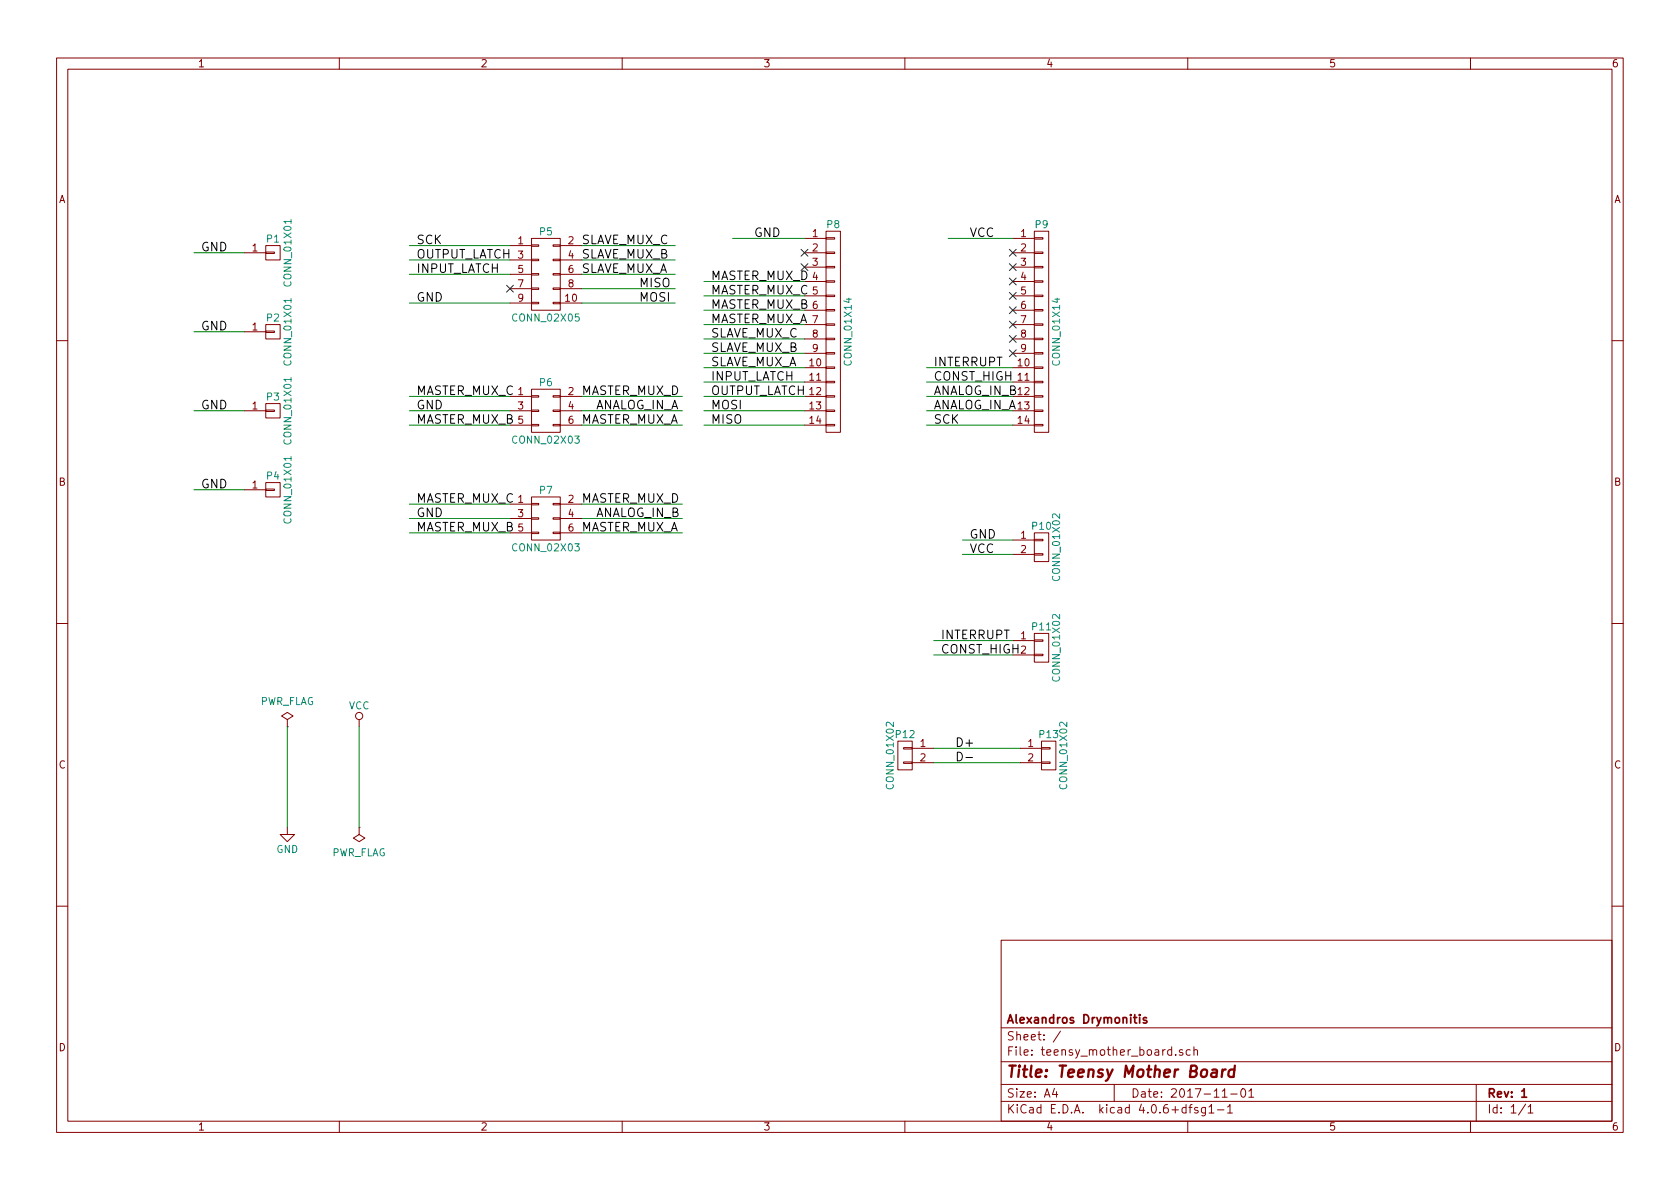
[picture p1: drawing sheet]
<svg xmlns="http://www.w3.org/2000/svg" width="297mm" height="210mm" viewBox="0 0 297 210" stroke-linecap="round" stroke-linejoin="round" font-family="sans-serif">
<g fill="none" stroke="#840000" stroke-width=".18">
<path d="M10 10.3h277v189.9h-277zM12 12.2h273v186.1h-273zM60 10.3v1.9M110 10.3v1.9M160 10.3v1.9M210 10.3v1.9M260 10.3v1.9M43.2 44.7h3.8M43.2 58.7h3.8M47 44.6h1.5v.2h-1.5zM47 43.4h2.5v2.6h-2.5zM47 58.5h1.5v.3h-1.5z"/>
<path d="M47 57.4h2.5v2.5h-2.5zM90.2 43.4h3.8M90.2 46h3.8M90.2 48.5h3.8M90.2 51h3.8M90.2 53.6h3.8M94 53.5h1.2v.2h-1.2zM94 50.9h1.2v.3h-1.2zM94 48.4h1.2v.2h-1.2zM94 45.8h1.2v.3h-1.2zM94 43.3h1.2v.3h-1.2zM94 42.2h5.1v12.7h-5.1z"/>
<path d="M97.8 53.5h1.3v.2h-1.3zM97.8 50.9h1.3v.3h-1.3zM97.8 48.4h1.3v.2h-1.3zM97.8 45.8h1.3v.3h-1.3zM97.8 43.3h1.3v.3h-1.3zM99.1 43.4h3.8M99.1 46h3.8M99.1 48.5h3.8M99.1 51h3.8M99.1 53.6h3.8M142.2 42.2h3.8M142.2 44.7h3.8"/>
<path d="M142.2 47.2h3.8M142.2 49.8h3.8M142.2 52.3h3.8M142.2 54.9h3.8M142.2 57.4h3.8M142.2 59.9h3.8M146 59.8h1.6v.3h-1.6zM146 57.3h1.6v.2h-1.6zM146 54.7h1.6v.3h-1.6zM146 52.2h1.6v.2h-1.6zM146 49.7h1.6v.2h-1.6zM146 47.1h1.6v.3h-1.6z"/>
<path d="M146 44.6h1.6v.2h-1.6zM146 42h1.6v.3h-1.6zM146 40.9h2.6v35.5h-2.6zM179.1 42.2h3.8M179.1 44.7h3.8M179.1 47.2h3.8M179.1 49.8h3.8M179.1 52.3h3.8M179.1 54.9h3.8M179.1 57.4h3.8M179.1 59.9h3.8M182.9 59.8h1.5v.3h-1.5z"/>
<path d="M182.9 57.3h1.5v.2h-1.5zM182.9 54.7h1.5v.3h-1.5zM182.9 52.2h1.5v.2h-1.5zM182.9 49.7h1.5v.2h-1.5zM182.9 47.1h1.5v.3h-1.5zM182.9 44.6h1.5v.2h-1.5zM182.9 42h1.5v.3h-1.5zM182.9 40.9h2.5v35.5h-2.5zM10 60.2h2M43.2 72.6h3.8M47 72.5h1.5v.3h-1.5zM47 71.4h2.5v2.5h-2.5z"/>
<path d="M90.2 70.1h3.8M90.2 72.6h3.8M90.2 75.2h3.8M94 75.1h1.2v.2h-1.2zM94 72.5h1.2v.3h-1.2zM94 70h1.2v.2h-1.2zM94 68.8h5.1v7.6h-5.1zM97.8 75.1h1.3v.2h-1.3zM97.8 72.5h1.3v.3h-1.3zM97.8 70h1.3v.2h-1.3zM99.1 70.1h3.8M99.1 72.6h3.8"/>
<path d="M99.1 75.2h3.8M142.2 62.5h3.8M142.2 65h3.8M142.2 67.6h3.8M142.2 70.1h3.8M142.2 72.6h3.8M142.2 75.2h3.8M146 75.1h1.6v.2h-1.6zM146 72.5h1.6v.3h-1.6zM146 70h1.6v.2h-1.6zM146 67.4h1.6v.3h-1.6zM146 64.9h1.6v.2h-1.6z"/>
<path d="M146 62.4h1.6v.2h-1.6zM179.1 62.5h3.8M179.1 65h3.8M179.1 67.6h3.8M179.1 70.1h3.8M179.1 72.6h3.8M179.1 75.2h3.8M182.9 75.1h1.5v.2h-1.5zM182.9 72.5h1.5v.3h-1.5zM182.9 70h1.5v.2h-1.5zM182.9 67.4h1.5v.3h-1.5zM182.9 64.9h1.5v.2h-1.5z"/>
<path d="M182.9 62.4h1.5v.2h-1.5zM285 60.2h2M43.2 86.6h3.8M47 86.5h1.5v.2h-1.5zM47 85.3h2.5v2.6h-2.5zM90.2 89.1h3.8M90.2 91.7h3.8M90.2 94.2h3.8M94 94.1h1.2v.3h-1.2zM94 91.6h1.2v.2h-1.2zM94 89h1.2v.3h-1.2zM94 87.9h5.1v7.6h-5.1z"/>
<path d="M97.8 94.1h1.3v.3h-1.3zM97.8 91.6h1.3v.2h-1.3zM97.8 89h1.3v.3h-1.3zM99.1 89.1h3.8M99.1 91.7h3.8M99.1 94.2h3.8M179.1 95.5h3.8M179.1 98h3.8M182.9 97.9h1.5v.3h-1.5zM182.9 95.4h1.5v.2h-1.5zM182.9 94.2h2.5v5.1h-2.5zM10 110.3h2"/>
<path d="M179.1 113.3h3.8M179.1 115.8h3.8M182.9 115.7h1.5v.2h-1.5zM182.9 113.2h1.5v.2h-1.5zM182.9 112h2.5v5.1h-2.5zM285 110.3h2M50.8 128.5h.1M50.8 127.2l1-.6-1-.6-1 .6 1 .6v1.3M63.5 127.2v1.3M158.7 131.1h2.6v5h-2.6zM159.8 134.7h1.5v.3h-1.5zM159.8 132.2h1.5v.3h-1.5z"/>
<path d="M161.3 132.3h3.8M161.3 134.9h3.8M180.3 132.3h3.8M180.3 134.9h3.8M184.1 134.7h1.6v.3h-1.6zM184.1 132.2h1.6v.3h-1.6zM184.1 131.1h2.6v5h-2.6zM50.8 146.3v1.3h1.3l-1.3 1.2-1.3-1.2h1.3M63.5 146.3h.1M63.5 146.3v1.3l1 .6-1 .6-1-.6 1-.6M10 160.2h2M177 166.3h108v32h-108z"/>
<path d="M285 160.2h2M60 198.3v1.9M110 198.3v1.9M160 198.3v1.9M177 194.8h108M177 191.8h108M177 187.8h108M177 181.8h108M186.4 192.5l-.3 1h.9M186.8 193v1M187.5 182.3l-1.3 2M197 191.8v3"/>
<path d="M207.9 186.5v.1M209.1 185.7a.37 .37 0 0 0-.6 .1l.1 .2 .5 .2 .1 .1-.3 .3-.4-.1M210 198.3v1.9M210.2 195.8h.6M210.4 185.7l-.4-.1-.3 .3 .1 .6 .2 .1 .4-.1M210.8 195.3l-.4 .2v1.3M211.1 185.7l.2-.1 .4 .1v.9M211.1 185.1v1.5M211.8 195.9a.37 .37 0 0 0-.6 .1l.1 .3 .5 .1 .1 .1-.3 .3-.4-.1M213.1 195.8v1.4l-.2 .1h-.4M213.1 195.9l-.4-.1-.3 .3 .1 .6 .2 .1 .4-.1M213.8 195.8l.4-.5v1.5"/>
<path d="M213.8 196.8h.8M215.3 196.3h1.1M216.1 194h.9M217 195.8l.5-.5v1.5M217 196.8h.9M217.6 193.5h1.1M219.5 192.7l.2-.2a.81 .81 0 0 1 .6 .6 .81 .81 0 0 1-.3 .8l-.1 .1a.79 .79 0 0 1-.4-1.3zM220.8 193l.4-.5v1.5M220.8 194h.9M260 198.3v1.9M261 191.8v6.5M269.7 195.2l-1.2 2"/>
<path d="M270.2 195.8l.4-.5v1.5M270.2 196.8h.8"/>
<circle cx="63.5" cy="126.6" r=".63"/>
</g>
<path d="M201.5 179.4v.2M202.7 180a.37 .37 0 0 0-.6 .1l.1 .3 .5 .1 .1 .1-.2 .3-.5-.1M269.1 194h.8" fill="none" stroke="#840000" stroke-width=".3"/>
<path d="M216.2 189.1l-.2 1.3M216.7 189.1a.54 .54 0 0 0-.6 .4M218.3 189.2a.7 .7 0 0 0-1.1 .3v.8l.3 .1 .6-.1M218.3 188.4l-.2 2" fill="none" stroke="#840000" stroke-width=".41"/>
<g fill="none" stroke="#008400" stroke-width=".18">
<path d="M34.3 44.7h8.9M34.3 58.7h8.9M72.4 43.4h17.8M72.4 46h17.8M72.4 48.5h17.8M72.4 53.6h17.8M102.9 43.4h16.5M102.9 46h16.5M102.9 48.5h16.5M102.9 51h16.5M102.9 53.6h16.5M124.5 49.8h17.7"/>
<path d="M124.5 52.3h17.7M124.5 54.9h17.7M124.5 57.4h17.7M124.5 59.9h17.7M129.5 42.2h12.7M167.6 42.2h11.5M34.3 72.6h8.9M72.4 70.1h17.8M72.4 72.6h17.8M72.4 75.2h17.8M102.9 70.1h17.7M102.9 72.6h17.7"/>
<path d="M102.9 75.2h17.7M124.5 62.5h17.7M124.5 65h17.7M124.5 67.6h17.7M124.5 70.1h17.7M124.5 72.6h17.7M124.5 75.2h17.7M163.8 65h15.3M163.8 67.6h15.3M163.8 70.1h15.3M163.8 72.6h15.3M163.8 75.2h15.3"/>
<path d="M34.3 86.6h8.9M72.4 89.1h17.8M72.4 91.7h17.8M72.4 94.2h17.8M102.9 89.1h17.7M102.9 91.7h17.7M102.9 94.2h17.7M170.2 95.5h8.9M170.2 98h8.9M165.1 113.3h14M165.1 115.8h14M50.8 128.5v17.8"/>
<path d="M63.5 128.5v17.8M165.1 132.3h15.2M165.1 134.9h15.2"/>
</g>
<g fill="none" stroke="#000084" stroke-width=".18">
<path d="M89.6 50.4l1.2 1.3M90.8 50.4l-1.2 1.3M141.6 44.1l1.2 1.2M141.6 46.6l1.2 1.2M142.8 44.1l-1.2 1.2M142.8 46.6l-1.2 1.2M178.5 44.1l1.2 1.2M178.5 46.6l1.2 1.2M178.5 49.2l1.2 1.2M178.5 51.7l1.2 1.2M178.5 54.2l1.2 1.3M178.5 56.8l1.2 1.2"/>
<path d="M178.5 59.3l1.2 1.2M179.7 44.1l-1.2 1.2M179.7 46.6l-1.2 1.2M179.7 49.2l-1.2 1.2M179.7 51.7l-1.2 1.2M179.7 54.2l-1.2 1.3M179.7 56.8l-1.2 1.2M179.7 59.3l-1.2 1.2M178.5 61.9l1.2 1.2M179.7 61.9l-1.2 1.2"/>
</g>
<path d="M169.3 133a.77 .77 0 0 1 .9 .8 .77 .77 0 0 1-.9 .7zM170.8 134h1.2" fill="none" stroke="#000" stroke-width=".18"/>
<text font-size="2.8" fill="#840000" x="178" y="190.5">Title: Teensy Mother Board</text>
<g font-size="2.1">
<text x="133.3" y="41.9">GND</text>
<text x="171.4" y="41.9">VCC</text>
<text x="35.6" y="44.4">GND</text>
<text x="73.7" y="43.2">SCK</text>
<text x="73.7" y="45.7">OUTPUT_LATCH</text>
<text x="102.9" y="43.2">SLAVE_MUX_C</text>
<text x="102.9" y="45.7">SLAVE_MUX_B</text>
<text x="73.7" y="48.3">INPUT_LATCH</text>
<text x="73.7" y="53.3">GND</text>
<text x="102.9" y="48.3">SLAVE_MUX_A</text>
<text x="113" y="50.8">MISO</text>
<text x="113" y="53.3">MOSI</text>
<text x="125.7" y="49.5">MASTER_MUX_D</text>
<text x="125.7" y="52.1">MASTER_MUX_C</text>
<text x="35.6" y="58.4">GND</text>
<text x="125.7" y="54.6">MASTER_MUX_B</text>
<text x="125.7" y="57.1">MASTER_MUX_A</text>
<text x="125.7" y="59.7">SLAVE_MUX_C</text>
<text x="125.7" y="62.2">SLAVE_MUX_B</text>
<text x="125.7" y="64.8">SLAVE_MUX_A</text>
<text x="165.1" y="64.8">INTERRUPT</text>
<text x="73.7" y="69.8">MASTER_MUX_C</text>
<text x="102.9" y="69.8">MASTER_MUX_D</text>
<text x="125.7" y="67.3">INPUT_LATCH</text>
<text x="125.7" y="69.8">OUTPUT_LATCH</text>
<text x="165.1" y="69.8">ANALOG_IN_B</text>
<text x="165.1" y="67.3">CONST_HIGH</text>
<text x="35.6" y="72.4">GND</text>
<text x="73.7" y="72.4">GND</text>
<text x="73.7" y="74.9">MASTER_MUX_B</text>
<text x="102.9" y="74.9">MASTER_MUX_A</text>
<text x="105.4" y="72.4">ANALOG_IN_A</text>
<text x="125.7" y="72.4">MOSI</text>
<text x="125.7" y="74.9">MISO</text>
<text x="165.1" y="74.9">SCK</text>
<text x="165.1" y="72.4">ANALOG_IN_A</text>
<text x="35.6" y="86.4">GND</text>
<text x="73.7" y="88.9">MASTER_MUX_C</text>
<text x="102.9" y="88.9">MASTER_MUX_D</text>
<text x="73.7" y="91.4">GND</text>
<text x="73.7" y="94">MASTER_MUX_B</text>
<text x="102.9" y="94">MASTER_MUX_A</text>
<text x="105.4" y="91.4">ANALOG_IN_B</text>
<text x="171.4" y="95.2">GND</text>
<text x="171.4" y="97.8">VCC</text>
<text x="166.4" y="113">INTERRUPT</text>
<text x="166.4" y="115.6">CONST_HIGH</text>
<text x="168.9" y="132.1">D+</text>
</g>
<g font-size="2.1" fill="#840000">
<text x="178" y="184">Sheet: /</text>
<text x="178" y="181">Alexandros Drymonitis</text>
<text x="178" y="186.7">File: teensy_mother_board.sch</text>
<text x="178" y="196.9">KiCad E.D.A. kicad 4.0.6+dfsg1-1</text>
<text x="178" y="194.1">Size: A4</text>
<text x="200" y="194.1">Date: 2017-11-01</text>
<text x="263" y="194.1">Rev: 1</text>
<text x="263" y="196.9">Id: 1/1</text>
</g>
<g font-size="1.8" fill="#840000">
<text x="35" y="11.9">1</text>
<text x="85" y="11.9">2</text>
<text x="135" y="11.9">3</text>
<text x="185" y="11.9">4</text>
<text x="235" y="11.9">5</text>
<text x="285" y="11.9">6</text>
<text x="10.4" y="35.9">A</text>
<text x="285.4" y="35.9">A</text>
<text x="143.7" y="41.9">1</text>
<text x="180.5" y="41.9">1</text>
<text x="44.6" y="44.4">1</text>
<text x="91.6" y="43.2">1</text>
<text x="91.6" y="45.7">3</text>
<text x="100.5" y="43.2">2</text>
<text x="100.5" y="45.7">4</text>
<text x="143.7" y="44.4">2</text>
<text x="143.7" y="47">3</text>
<text x="180.5" y="44.4">2</text>
<text x="180.5" y="47">3</text>
<text x="91.6" y="48.3">5</text>
<text x="91.6" y="50.8">7</text>
<text x="91.6" y="53.3">9</text>
<text x="100" y="53.3">10</text>
<text x="100.5" y="48.3">6</text>
<text x="100.5" y="50.8">8</text>
<text x="143.7" y="49.5">4</text>
<text x="143.7" y="52.1">5</text>
<text x="180.5" y="49.5">4</text>
<text x="180.5" y="52.1">5</text>
<text x="44.6" y="58.4">1</text>
<text x="143.7" y="54.6">6</text>
<text x="143.7" y="57.1">7</text>
<text x="143.7" y="59.7">8</text>
<text x="180.5" y="54.6">6</text>
<text x="180.5" y="57.1">7</text>
<text x="180.5" y="59.7">8</text>
<text x="143.2" y="64.8">10</text>
<text x="143.7" y="62.2">9</text>
<text x="180" y="64.8">10</text>
<text x="180.5" y="62.2">9</text>
<text x="91.6" y="69.8">1</text>
<text x="100.5" y="69.8">2</text>
<text x="143.2" y="67.3">11</text>
<text x="143.2" y="69.8">12</text>
<text x="180" y="67.3">11</text>
<text x="180" y="69.8">12</text>
<text x="44.6" y="72.4">1</text>
<text x="91.6" y="72.4">3</text>
<text x="91.6" y="74.9">5</text>
<text x="100.5" y="72.4">4</text>
<text x="100.5" y="74.9">6</text>
<text x="143.2" y="72.4">13</text>
<text x="143.2" y="74.9">14</text>
<text x="180" y="72.4">13</text>
<text x="180" y="74.9">14</text>
<text x="10.4" y="85.9">B</text>
<text x="44.6" y="86.4">1</text>
<text x="91.6" y="88.9">1</text>
<text x="100.5" y="88.9">2</text>
<text x="285.4" y="85.9">B</text>
<text x="91.6" y="91.4">3</text>
<text x="91.6" y="94">5</text>
<text x="100.5" y="91.4">4</text>
<text x="100.5" y="94">6</text>
<text x="180.5" y="95.2">1</text>
<text x="180.5" y="97.8">2</text>
<text x="180.5" y="113">1</text>
<text x="10.4" y="135.9">C</text>
<text x="162.7" y="132.1">1</text>
<text x="162.7" y="134.6">2</text>
<text x="181.8" y="132.1">1</text>
<text x="181.8" y="134.6">2</text>
<text x="285.4" y="135.9">C</text>
<text x="10.4" y="185.9">D</text>
<text x="285.4" y="185.9">D</text>
<text x="35" y="199.9">1</text>
<text x="85" y="199.9">2</text>
<text x="135" y="199.9">3</text>
<text x="185" y="199.9">4</text>
<text x="235" y="199.9">5</text>
<text x="285" y="199.9">6</text>
</g>
<g font-size="1.8" fill="#008484">
<text x="95.5" y="41.6">P5</text>
<text x="146.3" y="40.3">P8</text>
<text x="183.1" y="40.3">P9</text>
<text x="47.2" y="42.9">P1</text>
<text x="51.5" y="50.3" transform="rotate(-90 51.5 50.3)">CONN_01X01</text>
<text x="47.2" y="56.8">P2</text>
<text x="90.9" y="56.8">CONN_02X05</text>
<text x="51.5" y="64.3" transform="rotate(-90 51.5 64.3)">CONN_01X01</text>
<text x="150.6" y="64.3" transform="rotate(-90 150.6 64.3)">CONN_01X14</text>
<text x="187.4" y="64.3" transform="rotate(-90 187.4 64.3)">CONN_01X14</text>
<text x="47.2" y="70.8">P3</text>
<text x="95.5" y="68.3">P6</text>
<text x="51.5" y="78.3" transform="rotate(-90 51.5 78.3)">CONN_01X01</text>
<text x="90.9" y="78.4">CONN_02X03</text>
<text x="47.2" y="84.8">P4</text>
<text x="95.5" y="87.3">P7</text>
<text x="51.5" y="92.2" transform="rotate(-90 51.5 92.2)">CONN_01X01</text>
<text x="182.6" y="93.7">P10</text>
<text x="90.9" y="97.5">CONN_02X03</text>
<text x="187.4" y="102.4" transform="rotate(-90 187.4 102.4)">CONN_01X02</text>
<text x="182.6" y="111.4">P11</text>
<text x="45.8" y="124.7">PWR_FLAG</text>
<text x="61.6" y="125.4">VCC</text>
<text x="187.4" y="120.2" transform="rotate(-90 187.4 120.2)">CONN_01X02</text>
<text x="158.4" y="130.5">P12</text>
<text x="183.8" y="130.5">P13</text>
<text x="158" y="139.2" transform="rotate(-90 158 139.2)">CONN_01X02</text>
<text x="188.7" y="139.2" transform="rotate(-90 188.7 139.2)">CONN_01X02</text>
<text x="48.8" y="150.8">GND</text>
<text x="58.5" y="151.4">PWR_FLAG</text>
</g>
<text font-size="1.8" x="180.5" y="115.6">2</text>
</svg>
